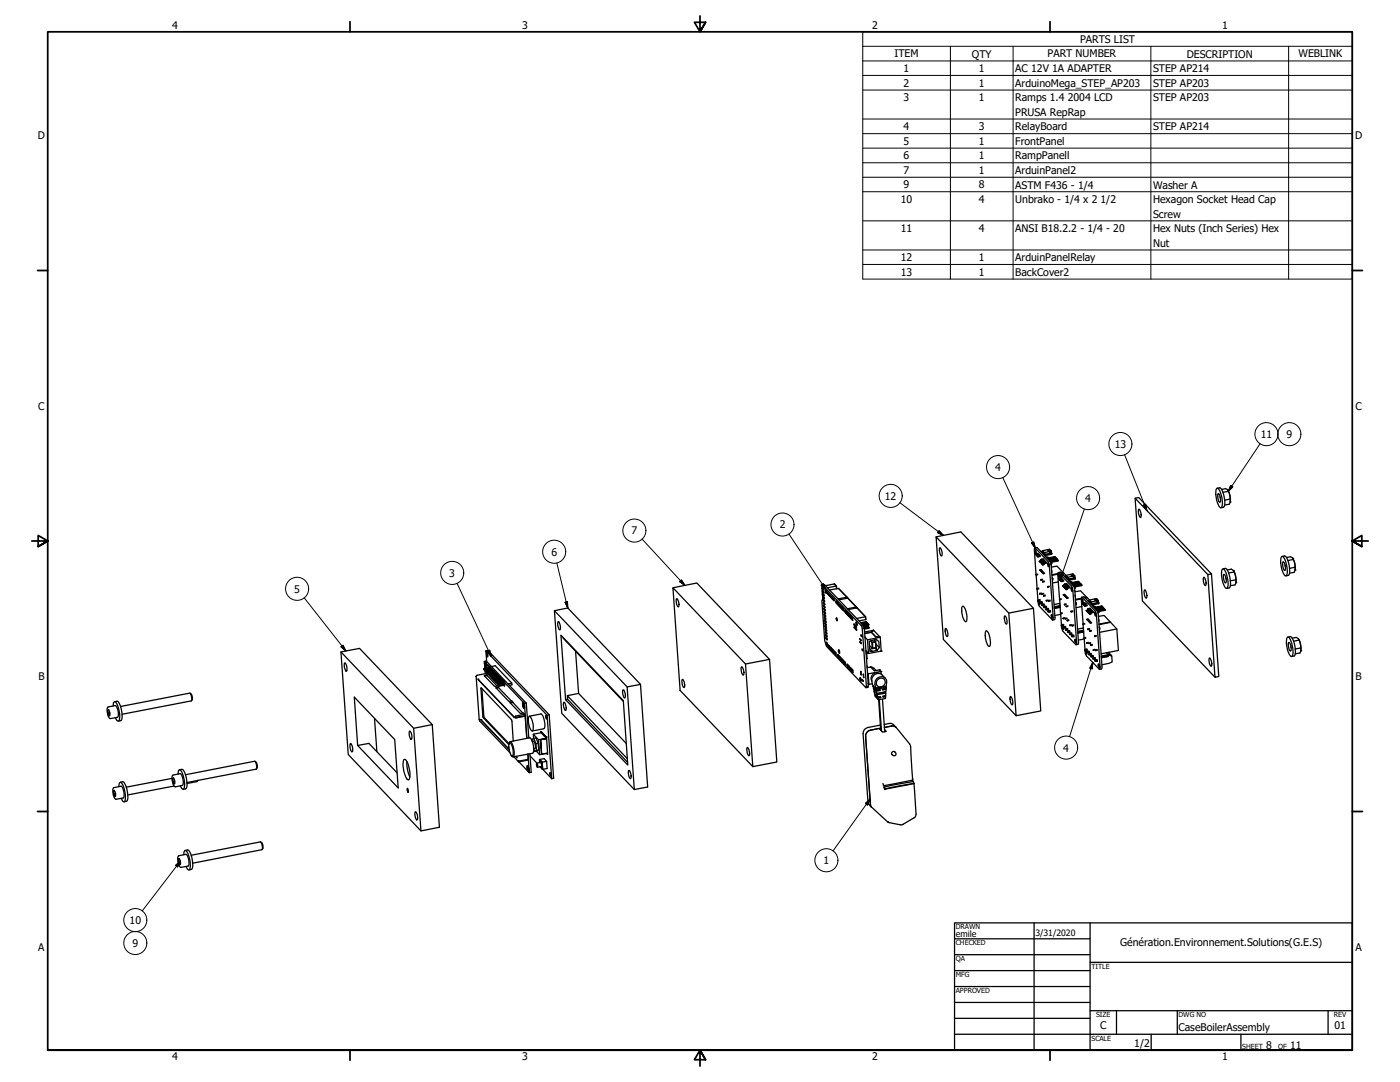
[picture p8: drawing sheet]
<svg xmlns="http://www.w3.org/2000/svg" width="559mm" height="432mm" viewBox="0 0 559 432" stroke-linecap="round" stroke-linejoin="round" font-family="sans-serif">
<!-- layer: Visible (ANSI) -->
<g fill="none" stroke="#000" stroke-width=".51">
<path d="M453.1 198.8l29 30.5M485.6 195l.4-.1a8 8 0 0 1 1.4 7.7 7.3 7.3 0 0 1-2.1-6.6zM485.8 194.8l1-.1a5.3 5.3 0 0 1 2 4.5l-.1 2.8-.4 .4-.9 .2M486.2 197a3.1 3.1 0 0 1 .7 3.5 3.7 3.7 0 0 1-.7-3.5zM487 198.3l.1 .7M487.6 195.3l1.6-.3a5.5 5.5 0 0 1 1.5 6.2l-1.9 .3M490.1 195.6a7.9 7.9 0 0 1 .9 4.7M490.3 196.1l-2.2 .4M491 199.2l-2.2 .4M373.6 214.2l9.9-1.9 29 30.5 2.9 40.9-9.8 1.9M373.6 214.2l29.1 30.5 2.9 40.9-29-30.4zM375.1 218.6a2.92 2.92 0 0 1 .7 3.3 3.6 3.6 0 0 1-.7-3.3z"/>
<path d="M413.1 218.6h.9l5 5.3 .6 1.4 1.5 21.4-.1 .5-.9 .3M413.1 219.3l.4 .5-.1 1.1zM416.1 219.8l.7 .7M418.5 219.6l-.3 .2 .8 .3v.8M418.5 219.6l-.2-.3-2.2 .5v.2M418.5 219.6h.3M418.6 219.3l.6 .2-.3-.3-.2 .3M418.6 219.8v.1M418.7 219.5h.1M418.7 219.5h-.3M418.7 219.8v.1M419.1 219.8l.3 1.1v-.9"/>
<path d="M419.2 219.7l-.8 .2M419.2 219.9l-.3 .1M419.2 219.5v.2M419.2 219.7v.1M419.7 220l-.6-.2 .6 .2v.9M454.5 203.3l.1-.1a2.94 2.94 0 0 1 .6 3.3 3.6 3.6 0 0 1-.7-3.2zM268.6 234.6l9.5-1.9 29 30.4 3 41-9.6 1.8M268.6 234.6l29 30.4 2.9 40.9-29-30.4zM270.1 238.9a2.94 2.94 0 0 1 .6 3.3 3.3 3.3 0 0 1-.6-3.3zM328 234.8h.1M328.2 234.5l.2 .5-.3-.2zM328.2 237.1v-3.7l15.7 16.5 1.9 24.1-.2 .4-15.7-16.5-.7-2.2-1.2-16 .4-.7-.2-1.8"/>
<path d="M328.2 233.4l.9-.1 15.6 16.4 .5 4.6M328.3 235.6l.1 .6zM328.4 236.9l.1 .5-.3-.2zM328.4 239.5h.1M328.5 238l.1 .6-.3-.3zM328.5 239.2l.2 .5-.3-.2zM328.7 234.9l.1 .6-.3-.2zM328.7 237.6h.1M328.7 236.1l.2 .6-.4-.3zM328.8 237.3l.2 .5-.3-.2zM328.9 238.4l.2 .6-.4-.2zM329 239.6l.1 .6-.3-.3z"/>
<path d="M329.9 236l-.3-.8v1.3l.3 .1M330 236l.1 .7-.2-.8v.2M330.4 236.5l.1 .7-.2-.9v.2M330.8 236.9l.1 .7-.1-.8-.1 .2M331.1 235.5l3.5-.7 3.5 3.6M331.2 237.3l.1 .8-.1-.9-.1 .2M331.7 237.7v.8l-.1-.8-.1 .2M332.1 238.2v.8v-.8l-.2 .1M332.5 238.6v.8l-.1-.7M332.9 239.1v.7v-.7h-.2M333 233l.8 .9-3.5 .7M333 233l.9 .9v1"/>
<path d="M333 233l-3.6 .7M333.8 240l-.2 .5 .3 .3-.2-1-.1 .3M333.9 233.9v1M334.6 234.8l3.5 3.6v.4M338.1 238.8v-.5l-3.6 .7M338.4 238.7l3.4 3.6-3.6 .7M338.4 238.7l3.4 3.6v.3M338.4 238.7l-3.6 .7M413.3 221.1v.2zM413.3 221.2l.3-.2v.4l-.3-.1M413.4 221l-.1 .1M413.5 229.2l.1 .3z"/>
<path d="M413.7 221.6h.1M413.7 221.6l.3-.1v.3l-.3-.1M413.9 234.8l.1 .3zM413.9 221.4l-.2 .2M414.1 222v.2zM414.1 222.1l.3-.2v.3h-.3M414.2 229.1l-.7 .1-.6-9.6 .2-1 5.2 5.4 .5 1.5 1.4 21.9-5.5-5.6-.4-1.9M414.2 229.4l-.6 .1 .4 5.3 .6-.1M414.3 221.8h.9M414.3 220.8l-.9 .2M414.3 221.8l-.2 .2M414.3 240l.6 .3 .1 1.1-.5-.9 .1-.5"/>
<path d="M414.4 220.9l-1 .1M414.4 221.2l-.8 .2M414.7 239.4l-.5 .2 .1 .4-.1-.4M414.7 221.2l-.8 .2h.9M414.7 235l-.7 .1 .3 4.5M414.8 221.6l-.8 .2M414.8 223.9l.1 .3M415 236.8v.2zM415.1 239.3l-.8 .4M415.1 221.7l-.8 .1M415.2 239.5l-.4 .1v.4h.5M415.2 224.3l.7 .2"/>
<path d="M415.2 222.1l-.8 .1M415.4 223.8l-.6 .2h.6M415.4 223.5h.1M415.4 223.4l.3 .2-.3-.1M415.4 223.9l-.5 .1M415.5 227.9l.6 .1M415.5 231.3v.3zM415.5 220.1l.6-.1 .3 .5M415.5 228l.5-.2-.5 .3M415.6 227.3l-.4 .2M415.6 236.7l-.6 .1M415.7 227.4l-.7 .1"/>
<path d="M415.7 224.9v.1M415.7 227.5l-.5 .1M415.7 237l-.7 .1M415.7 224.3h-.5h.6M415.8 220.5h.6M415.8 223.8l.1 .2zM415.9 236.9v.3zM415.9 223.8l.2-.1v.3h-.2M415.9 228.3h.6M416.1 225.2l.1 .2M416.1 231.1l-.6 .2M416.2 220.9h.6"/>
<path d="M416.2 232v.3zM416.2 224.7l-.5 .3M416.2 231.5l-.7 .1M416.2 224.3h.1M416.2 224.3l.4-.1v.3l-.4-.1M416.3 221l.6-.1 .4 1.2M416.3 224.9l-.6 .1M416.3 224.8l-.6 .1M416.4 223l-1 .3M416.4 228.8l.5 .1zM416.4 228.2l-.4 .2M416.4 220.4h.1"/>
<path d="M416.5 223.1l-.9 .1M416.5 223.5l-.8 .1M416.6 237.6v.3zM416.6 236.8l-.7 .1M416.6 228.5h-.6M416.6 224.7l.1 .2zM416.6 225.2h-.5h.6M416.6 237l-.7 .2M416.7 224.7l.2-.1v.3h-.2M416.7 225.4l-.5 .1M416.8 223.5l-1 .3M416.8 224.5h1"/>
<path d="M416.8 231.8l-.6 .2M416.9 228.7l-.5 .3M416.9 232.2l-.7 .1M416.9 223.6h-.9M416.9 223.9l-.8 .1M417.2 221.4v.6M417.3 221.2l-.5 .3M417.3 223.9l-1.1 .3M417.3 221.2l-.7 .2M417.3 237.5l-.7 .1M417.3 237.8l-.7 .1M417.3 224l-.9 .1"/>
<path d="M417.3 224.3l-.7 .2M417.6 222.4l.6-.2 .3 .4-.6 .1M417.6 224.3l-1 .4M417.6 239.6l.1 .2zM417.8 224.7l-.9 .2M418.1 234.1l.1 .2zM418.2 224.7a.96 .96 0 0 1 .2 1.4zM418.3 239.5l-.7 .1M418.3 223.1h.6M418.3 239.7l-.6 .1M418.5 239.6l.1 .4zM418.7 223.6h.7"/>
<path d="M418.8 233.9l-.7 .2M418.8 223.6l.7-.1 .4 1.3M418.8 234.2l-.6 .2M419.2 224l.6-.1-.6 .3M419.2 239.5l-.7 .1M419.2 239.8l-.6 .2M419.3 220.1l-2.5 .4v.3l-.3-.4-.6 .1M419.5 220.8l-2.2 .6M419.5 220.8l.4 .1-.2 .3M419.5 225.2h.1M419.5 220.8l-2.2 .4M419.6 225.2v.4"/>
<path d="M419.7 226.3l2.2-.4 2.5 2.6M419.7 221.2l-2.4 .5M419.7 224.1v.6l-.2 .1 .2-.1M419.8 227.7v.6M419.9 220.9l-.2 .3M420 230.6l.2 .2-.2 .1M420.2 230.8l.1 .7h-.2M420.9 222.2l-2.2 .5M420.9 222.2l.3 .1-.2 .3-.1-.3h.3M420.9 222.2l-2.4 .4M421 222.6l-2.1 .3M421.3 222.6l-2.3 .5-.3-.4-.7 .1"/>
<path d="M421.3 222.6l-2.2 .5M421.3 222.6l.3 .1M421.4 222.7v.3zM421.4 223l-2 .4M421.7 223l-2.3 .5-.4-.4-.6 .1M421.7 223l-2.2 .6M421.7 223l.3 .1M421.8 223.1v.4zM421.8 223.5l-2.1 .3M422.1 223.5l-2.3 .5M422.1 223.5l-2.3 .4M422.1 223.5l.3 .1"/>
<path d="M422.2 223.6l.3 .1-.3 .2zM422.2 228.9l-2.3 .5M422.2 223.9l-2.4 .4M422.2 229.1l-2.3 .5M422.5 228.5l.8-.2 5.1 5.4 .5 1 1.6 21.5-.1 .8-.9 .3M422.5 232.2l-2.4 .5M422.5 229.2l.5 .8-.2 .7zM422.7 230.9v.2zM422.7 231l.3-.1v.3l-.3-.1M422.8 230.8l-.1 .1M422.9 239.1l.1 .2zM423 239.3l.3 5.4 .7-.2"/>
<path d="M423 231.4l.1 .2zM423.1 231.5l.3-.2v.3h-.3M423.3 231.3l-.3 .1M423.5 231.8v.2zM423.5 239l-.6 .1-.7-9.7 .3-.9 5.2 5.4 .4 1 1.5 22.3-5.4-5.3-.5-2.2 .5 .2M423.5 231.9l.3-.1v.3l-.3-.1M423.6 228.7h.8M423.6 239.2l-.6 .1M423.7 231.6h.9M423.7 230.6l-.9 .2M423.7 231.6l-.2 .2M423.7 230.8h-.9"/>
<path d="M423.7 228.9l.9-.2 1.6 1.7M423.8 231.1l-.8 .1M424.1 231.1l-.8 .2 .9-.1M424.2 233.7l.1 .3M424.2 231.5l-.8 .1M424.4 237.3h.7M424.5 231.5l-.8 .1M424.6 234.2l.1 .1M424.6 231.9l-.8 .2M424.7 233.7l-.5 .2h.6M424.8 233.3h.1M424.8 229.9h.6l.4 .4h-.7"/>
<path d="M424.8 233.7l-.5 .2M424.9 237.7l.5 .1M424.9 237.2l-.4 .2M425.1 234.7v.2M425.1 237.4l-.5 .1M425.1 234.1l-.5 .1h.6M425.2 233.6l.1 .2zM425.2 234.3l-.5 .1M425.3 230.4l.6-.1 .3 .4M425.3 233.7l.2-.1v.3l-.2-.1M425.3 238.2h.6M425.4 237.6l-.5 .3"/>
<path d="M425.4 235.1l.2 .1M425.4 237.7l-.5 .1M425.6 230.8h.5M425.6 234.1v.2zM425.6 234.6l-.5 .2M425.6 230.8l.7-.1 .4 1.2M425.6 234.1l.3-.1 .1 .3h-.4M425.6 234.8h-.5M425.7 238.6l.6 .1M425.8 232.9l-1 .3 .3 .2h-.3M425.8 230.3h.1M425.8 238.1l-.4 .2"/>
<path d="M425.9 233h-.9M425.9 233.3l-.8 .1M425.9 238.3l-.5 .1M426 231.2l.6-.1-.5 .2M426 235l-.6 .1h.7M426 234.5l.1 .2zM426.1 234.6l.2-.2v.4l-.2-.1M426.1 235.2l-.5 .1M426.2 233.3l-1 .3M426.2 234.3h.9M426.2 238.5l-.5 .1 .1 .2M426.3 233.4l-.9 .1"/>
<path d="M426.3 233.7l-.8 .2M426.3 238.6l-.5 .1M426.5 231.3l.1 .5M426.6 233.7l-1 .4M426.7 233.9h-.9M426.7 234.2l-.7 .1M427 232.2l.6-.1 .3 .4M427 234.2l-1 .3M427 231.5l.1 .7M427.2 234.6l-.9 .2M427.3 232.5h.6M427.4 232.7l.6-.2 .4 .5"/>
<path d="M427.6 234.5l.3 .4v1.1l-.4-.7zM427.7 233h.6M427.8 229.4h.4M427.9 229.4l-.4 .2 .9 .3v.9M427.9 229.4l-.2-.2-2.3 .4v.3M427.9 229.4l.3 .1M428 229.1l.5 .2-.2-.3-.3 .3M428 229.7h.1M428.1 229.7h.1M428.1 233.4h.6M428.2 233.5l.6-.1 .4 .3 .1 .9M428.2 229.8h.3"/>
<path d="M428.4 229.9l-2.2 .5v.2M428.5 229.6l.3 1.1v-.8M428.5 233.9l.7-.2-.6 .3M428.5 229.3l.1 .3M428.6 229.6l-.8 .1M428.6 229.6h.1M428.7 229.9l-.3 .1M428.9 230.6l-2.2 .6M428.9 230.6l.4 .2-.2 .3M428.9 230.6l-2.2 .5M429 229.8l-.5-.2 .5 .2 .1 .9M429.1 236.2l2.2-.4 2.5 2.6"/>
<path d="M429.1 233.9v.7h-.2M429.1 231.1l-2.4 .4M429.1 234.6l-.2 .1M429.1 237.6l.1 .5M429.1 237.6h.1M429.3 230.8l-.2 .3M430.3 232l-2.2 .6M430.3 232l.3 .2-.2 .2-.1-.2h.3M430.3 232l-2.4 .5M430.4 232.4l-2.1 .4M430.7 232.5l-2.2 .5M430.7 232.5l.3 .1-.2 .3 .2-.3"/>
<path d="M430.7 232.5l-2.3 .4M430.8 232.9l-2 .3M431.1 232.9l-2.3 .5-.4-.5-.6 .1M431.1 232.9l-2.2 .5M431.1 232.9l.3 .1M431.2 233h.2l-.2 .3zM431.2 233.3l-2.1 .4 2.4-.4M431.5 233.3l-2.3 .6M431.5 233.3l.2 .1M431.6 233.4v.3zM431.6 238.8l-2.3 .4M431.6 233.7l-2.4 .5"/>
<path d="M431.6 239l-2.3 .5M431.8 238.3l.9-.1 5.4 6 1.8 21.9-.2 .8-.8 .2M431.9 239l.3 .5v1l-.3-.6zM433 238.5l.8 .1M433.1 238.7l.9-.2 1.5 1.7M434.2 239.8l.6-.1 .4 .5M437.2 239.2h.4M437.3 239.3l-.3-.3-2.2 .5v.2M437.3 239.3l-.4 .2 .6 .1M437.3 239.3h.3M437.3 239.5v.1M437.4 239l.5 .1-.2-.2-.3 .2"/>
<path d="M437.5 239.5v.1M437.5 239.6l.3 1M437.6 239.6h.3M437.8 239.8l-2.3 .4 .1 .3M437.9 239.5l.2 1v-.8M437.9 239.4l-.7 .2M437.9 239.1v.3M437.9 239.4l.1 .1M438.1 239.8h-.3M438.4 239.6l-.5-.1 .5 .1 .1 .9M456.8 235.5l.1-.1a2.94 2.94 0 0 1 .6 3.3 3.6 3.6 0 0 1-.7-3.2zM480.4 230.5l.1-.1a3 3 0 0 1 .6 3.3 3.8 3.8 0 0 1-.7-3.2z"/>
<path d="M482.1 229.3l1.5-.3 2.9 41-1.6 .3zM483.6 229l-29.1-30.4-1.4 .2 2.9 41 28.9 30.5M487.9 227.2l.4-.1a9.3 9.3 0 0 1 1.6 7.5l-.3 .2a7.3 7.3 0 0 1-2-6.7zM488.1 227l1-.2a6.1 6.1 0 0 1 2 5.4l-.1 2-.4 .4-1 .2M488.4 229.2a3.1 3.1 0 0 1 .8 3.5 3.7 3.7 0 0 1-.8-3.5zM489.3 230.5l.1 .6M489.9 227.5l1.6-.4a5.4 5.4 0 0 1 1.7 5.8l-.2 .5-1.9 .3M491.1 231.8h.1M492.4 227.8a7.9 7.9 0 0 1 .9 4.7M492.6 228.3l-2.2 .4M493.3 231.4l-2.2 .4M511.7 222.1h.2a9.3 9.3 0 0 1 1.6 7.5l-.2 .2a5.1 5.1 0 0 1-2-4.4v-2.8z"/>
<path d="M511.7 222.1l1-.2a5.3 5.3 0 0 1 2 4.5l-.1 2.8-.4 .4-.9 .2M512.1 224.2a3.1 3.1 0 0 1 .7 3.5 3.9 3.9 0 0 1-.7-3.5zM512.9 225.5l.1 .7M513.5 222.5l1.6-.3a5.5 5.5 0 0 1 1.5 6.2l-1.9 .3M516 222.8a7.5 7.5 0 0 1 .9 4.7M516.2 223.3l-2.2 .4M516.9 226.4l-2.2 .4M193.9 259.7l.9-.1 24.4 25.6 1.8 25.4-.8 .2M221.3 243.7l2.9 41 29 30.4M222.8 248a3 3 0 0 1 .6 3.4 3.5 3.5 0 0 1-.6-3.4zM224.8 254.4l24 25.5M229.7 260l1.2 16.7"/>
<path d="M328.7 240.3l.1 .6-.3-.2zM328.7 241.5l.2 .6-.4-.3zM328.8 242.7l.2 .5-.3-.2zM328.9 243.8l.1 .6-.3-.2zM329 245l.1 .6-.3-.2zM329 247.6h.1M329.1 240.8l.1 .5-.3-.2zM329.1 246.2l.1 .6zM329.1 241.9l.1 .6zM329.1 244.6h.1M329.1 244.6l.3-.3 .1 .5-.3-.2M329.1 247.4l.2 .5-.3-.2z"/>
<path d="M329.1 250h.1M329.2 243.1l.2 .5-.3-.1zM329.2 245.7h.1M329.2 248.5l.2 .5-.3-.1zM329.3 249.7l.2 .6-.3-.3zM329.4 245.5l.2 .5-.4-.2zM329.4 250.9l.2 .5-.4-.2zM329.5 246.6l.1 .5-.3-.1zM329.5 252l.1 .6-.3-.3zM329.6 247.8l.2 .5-.4-.2zM329.6 253.2l.2 .5-.4-.1zM329.6 249l.2 .5-.3-.2z"/>
<path d="M329.6 254.4l.2 .6zM329.8 250.1v.6l-.2-.3zM329.8 251.3l.1 .5-.3-.1zM329.8 253.9h.1M329.8 256.2l.4 .5-.1 1zM329.9 252.5l.1 .5zM330 253.7l.1 .5-.3-.2zM330.1 254.8l.1 .5-.3-.2zM330.8 257.6l-.3 .6 .4 .2-.3-1-.1 .3M331.2 258l-.3 .2 .4 .7-.3-1.1-.1 .4M331.7 258.4l-.4 .6 .4 .3v-.9l-.2-.1-.2 .3M332 258.8l-.3 .2 .4 .8-.2-1.2-.2 .4"/>
<path d="M332.5 259.3l-.3 .6 .3 .3-.2-1.1-.1 .4M332.9 259.7l-.4 .2 .4 .8-.2-1.2-.2 .4M333.9 246.5l.2 1.3-.3-.5zM334.3 240.3l-.3 .2 .3 .7-.2-1-.1 .3M334.6 240.8l-.1 .6 .2 .3-.2-1v.3M334.7 259.3l.4 .5-.1 1zM335.1 241.2l-.3 .2 .4 .7-.2-1-.2 .3M335.5 241.7l-.2 .6 .2 .2-.2-.9v.2M335.9 242.1l-.2 .2 .3 .7-.2-1-.1 .3M336.3 242.6l-.2 .5 .3 .3-.2-1-.1 .3M336.7 243l-.2 .1 .3 .7-.2-1-.1 .3M337.4 243.7l-.3 .2 .4 .6-.3-1-.1 .4"/>
<path d="M337.8 244.2l-.2 .5 .3 .3-.2-1-.1 .3M338.3 244.5l-.4 .2 .4 .7v-.9l-.2-.1-.2 .3M338.6 245l-.2 .6 .3 .3-.2-1-.1 .3M339.1 245.4l-.3 .2 .4 .7-.3-1.1-.1 .4M339.5 245.9l-.3 .5 .3 .3-.2-1-.1 .4M339.9 246.3l-.2 .6 .3 .2-.3-1v.4M340.3 246.8l-.3 .2 .4 .6-.2-1-.2 .4M340.9 249l.2 .5-.4-.2zM341 250.1l.1 .5-.3-.2zM341.3 249.4l.1 .5-.3-.2zM341.4 250.6l.2 .5-.4-.2zM341.7 249.9l.1 .5z"/>
<path d="M341.8 248.1l.3 .5v1l-.4-.6zM341.8 251l.1 .5-.3-.2zM341.8 242.3v.3M342.1 242.6l3.3 3.5-3.5 .7M342.1 242.6l3.4 3.6 .1 1.1M342.1 242.6l-3.6 .7M343.2 254.9l.1 .4zM343.3 256l.1 .4-.2-.1zM343.6 255.3l.1 .4zM343.7 256.5l.1 .4-.3-.2zM344 253.7l-.2 .2 .3 .2-.4-.7 .1 .5M344.4 259.3l-.2 .2 .2 .2-.3-.7 .1 .5"/>
<path d="M344.7 249.7l-.8 .2M344.8 250.2l1.5-.3zM345.2 254.3l1.1 14.3M345.4 246.1l.2 1.2M345.4 246.1l.1 .1M345.6 247.3l-2.8 .5M345.7 248.1l.1 .4M345.8 248.2v.3l-1.9 .4M345.8 248.2l-2.3 .3M345.8 248.2l-2.1 .5M345.8 248.2h.1M345.9 249.7l-1.2 .2"/>
<path d="M346.1 248.6l.2 .3M346.2 249.8l.1 .5M346.2 248.7l.1 .3-1.9 .4M346.2 248.7l-2.2 .3M346.2 248.7l-2.1 .4M346.2 248.7h.1M346.3 255.3l.3 5.5-1-1.1M346.3 248.9v.1M346.3 250.3l-1.4 .2M346.3 249.9v.4M346.6 249l.1 .5M346.6 250.3l-1.6 .5"/>
<path d="M346.6 250.3l.2 .1M346.6 250.3l-2.4 .5M346.7 249.2v.3l-2 .4M346.7 249.2l-2.2 .3M346.7 249.2l-2.1 .4M346.7 249.2h.1M346.8 250.7v-.3v.3l-1.8 .4M347 255.9l2.9-.7 .9 .8 .2 2.4-.9 1.1-2.9 .5zM347.2 258.8l.9 1M347.5 255.8l.5 .5 .2 2.5-1.1-1.1M347.7 252.3l-2.6 .5M347.8 252.3l1.7 1.8 1.8 .2-5 1-1.1-1"/>
<path d="M348.2 256.5l1.2-.3 .2 2.3-1.2 .3zM348.7 251.5l-1 .8-2.6 .6M348.7 251.5l-3.6 .7M348.7 251.5l2.6 2.8M348.7 251.5l-.9 .8M348.7 251.5l-.9 .8 1.7 1.8M348.9 255.4l.6 .6 .2 2.5M349.2 258.6l.9 .9M349.4 256.2l.1-.2-1.5 .3 .2 .2M349.5 254.1l1.8 .2M349.6 256.9l1.4 1.5M349.6 258.5h.1"/>
<path d="M349.7 258.5l-1.5 .3h.2M349.8 255.2l.1 .1M350.1 259.4l-.7-.8 .8 .8M351.3 254.3l.4 5.5-5.1 1M351.7 259.8h.1M377.4 250.8a2.92 2.92 0 0 1 .7 3.3 3.6 3.6 0 0 1-.7-3.3zM384.1 242l.3-.1a6.9 6.9 0 0 1 1.2 6.1l-.2 .2a7.2 7.2 0 0 1-1.3-6.2zM393.5 251.8l.2-.1a6.7 6.7 0 0 1 1.3 6.2l-.2 .1a6.7 6.7 0 0 1-1.3-6.2zM401 245.8a2.99 2.99 0 0 1 .7 3.3 3.8 3.8 0 0 1-.7-3.3zM412.5 242.8l-9.8 1.9M415.2 240.8l.5 .1M415.5 240.2l-.5 .3 .2 .3-.2-.3"/>
<path d="M415.9 240.2l-.8 .4M416 241.7h.5M416.1 240.3l-.5 .1 .1 .5 .4-.1M416.7 241l-.8 .4 .1 .3-.1-.3 .4-.3M416.8 242.5l.5 .1M416.9 241.2l-.5 .1 .1 .4h.4M417.1 241.9l-.4 .3 .1 .3-.1-.3M417.5 241.9l-.7 .4M417.6 243.4l.5 .1M417.7 242.1h-.4v.5l.4-.1M417.9 242.8l-.4 .3 .1 .3-.1-.3M418.3 242.8l-.7 .3"/>
<path d="M418.4 244.2l.5 .1M418.5 242.9l-.4 .1v.5l.4-.2M418.7 243.6l-.4 .3 .1 .3-.1-.3M419.2 243.6l-.8 .4M419.4 243.8h-.5v.5l.5-.1M419.7 245.2l.4 .5-.1 1.1zM422.8 240.9l.2 .1M423 240.8l-2.2 .4M423.1 241.7l-2.3 .4M423.1 241.9l-2.3 .5M423.2 242.4l-2.4 .4M423.2 242.3l-2.4 .4"/>
<path d="M423.3 244.7l.1 .3zM423.4 245.2l-2.3 .4M423.9 249.8l.1 1 .4 .5-.2-1.4M424 244.9l-.6 .1 .3 4.4M424.1 249.2l-.5 .3 .1 .3-.1-.3M424.4 246.6v.4zM424.4 249.2l-.7 .4M424.5 250.6l.6 .1M424.6 249.3l-.4 .1v.5l.4-.1M424.9 250.1l-.5 .2 .1 .3-.1-.3M424.9 241.1v.3zM425 246.5l-.6 .1"/>
<path d="M425.1 246.8l-.7 .2M425.3 250l-.8 .4M425.3 246.8v.2zM425.3 251.5l.6 .1M425.4 250.2l-.4 .1 .1 .4 .3-.1M425.5 241l-.6 .1M425.6 241.9v.2zM425.6 241.3l-.7 .1M425.6 251l-.3 .2v.3v-.3M425.9 246.6l-.6 .2M426 247.5v.3zM426 246.9l-.7 .1"/>
<path d="M426.1 250.9l-.8 .4M426.1 252.3l.6 .1M426.2 241.7l-.6 .2M426.3 251l-.5 .1 .1 .5 .4-.1M426.3 242l-.7 .1M426.5 251.8l-.4 .2v.3v-.3M426.6 247.3l-.6 .2M426.7 247.6l-.7 .2M426.9 251.7l-.8 .5M427 249.4v.3zM427 253.2l.5 .1M427.1 251.9l-.4 .1v.4l.4-.1"/>
<path d="M427.3 252.7l-.5 .2 .2 .3-.2-.3M427.5 243.9v.3zM427.7 249.3l-.7 .1M427.7 252.6l-.7 .4M427.7 249.6l-.7 .1M427.8 254.1h.5M427.9 252.7l-.4 .2v.4l.4-.1M427.9 249.5l.1 .3zM428.1 253.5l-.4 .2 .1 .4-.1-.4M428.2 243.8l-.7 .1M428.2 244.1l-.7 .1M428.6 253.4l-.8 .5"/>
<path d="M428.6 249.4l-.7 .1M428.6 249.7l-.6 .1M428.7 253.6l-.4 .1v.4h.5M429.1 255.1l.3 .5v1l-.4-.6zM429.3 240.4l.3 .3h-.2M429.6 240.7l-.1 .7M431.8 242.1l-2.3 .4M432.1 240.9h.1M432.1 240.9l.2-.2 .1 .3h-.3M432.2 250.7l.2 .2M432.2 240.7l-.1 .1M432.3 248.9l.1 .3z"/>
<path d="M432.4 241.2l.1 .2zM432.4 250.6l-2.3 .5M432.5 241.3l.3-.1v.3l-.3-.1M432.5 251.5l-2.4 .5M432.5 251.8l-2.3 .4M432.5 252.1l-2.3 .4M432.6 252.2l-2.4 .5M432.6 241.1l-.2 .1M432.7 254.5l.1 .3zM432.8 255l-2.4 .5M432.9 241.7h.1M432.9 241.7l.2-.1 .1 .3h-.3"/>
<path d="M432.9 248.8l-.6 .1-.7-9.6 .3-1 5.2 5.4 .4 1 1.5 22.4-5.4-5.4-.5-2.1M433 249l-.7 .2 .4 5.3 .6-.1M433 240.5l-.8 .2M433.1 241.5h.9M433.1 259.7h.5M433.1 241.5l-.2 .2M433.1 240.6l-.9 .1M433.1 240.9l-.7 .1M433.3 259.7l.1 .9 .4 .5-.2-1.4M433.4 259.1l-.4 .2 .1 .4-.1-.4M433.4 254.7l-.6 .1 .3 4.5M433.5 240.9l-.9 .2 1-.1"/>
<path d="M433.6 243.6v.2M433.6 241.4l-.8 .1M433.7 256.5l.1 .3zM433.8 259l-.7 .4M433.8 241.4l-.7 .1M434 244l.1 .2M434 241.7l-.8 .2M434 259.1l-.4 .2v.4h.4M434.1 243.5l-.5 .1v.2l.6-.1M434.1 243.1h.1M434.1 243.6l-.5 .1M434.2 259.9l-.4 .3 .1 .3-.1-.3"/>
<path d="M434.2 247.6h.6M434.2 251l.1 .3zM434.3 247l-.4 .3M434.4 244.5l.1 .2M434.4 256.3l-.7 .2M434.5 256.7l-.7 .1M434.5 244h-.5h.6M434.6 243.6h.1M434.6 244.2l-.5 .1M434.7 259.8l-.8 .5M434.7 256.6v.3zM434.7 248h.6"/>
<path d="M434.8 247.5l-.6 .1 .1 .2M434.8 245h.1M434.8 247.5l-.5 .1M434.9 251.7l.1 .3zM434.9 250.8l-.7 .2M435 243.9v.2zM435 244.4l-.6 .1 .6 .1M435 251.1l-.7 .2M435 240.7l.7-.2 .4 1.2M435 244l.3-.2v.4l-.3-.1M435 244.5l-.5 .1M435.1 240.2h-.5l.7-.1 .3 .5h-.6"/>
<path d="M435.1 248.5l.6 .1M435.2 242.7l-.9 .2 .2 .4-.3-.1M435.2 240.1v.1M435.2 247.9l-.4 .2M435.3 242.8l-1 .1M435.3 256.5l-.6 .1M435.3 243.1l-.8 .2M435.3 248.2h-.5M435.4 257.3v.3zM435.4 244.9l-.6 .1 .6-.1M435.4 256.7l-.7 .2M435.4 244.5h.1"/>
<path d="M435.5 245l-.6 .2M435.5 243.1l-.9 .4 .2-.1 .1 .3-.3-.1M435.6 244.2h.9M435.6 248.3l-.4 .4M435.6 251.6l-.7 .1M435.7 243.3h-.9M435.7 243.6l-.8 .1M435.7 251.8l-.7 .2M435.7 248.5h-.5M436 240.9l-.5 .3M436 243.6l-1 .3M436 240.9l-.6 .1"/>
<path d="M436 257.2l-.6 .1M436.1 257.5l-.7 .1M436.1 243.7l-.9 .1M436.1 244l-.8 .2M436.3 242.1l.7-.2 .3 .5M436.4 244l-.8 .2-.2 .2 .3-.1v.3l-.3-.1M436.4 259.3v.2zM436.4 241.3l.1 .7M436.5 244.4l-.8 .2M436.7 242.4h.6M436.8 242.5l.6-.1 .3 .4M436.9 253.7v.4z"/>
<path d="M436.9 244.3a1.05 1.05 0 0 1 .3 1.5zM437 259.1l-.6 .2M437.1 242.8h.6M437.1 259.4l-.7 .1M437.2 242.9l.6-.1 .3 .5M437.3 259.4v.3zM437.5 243.3h.6M437.6 243.3l.6-.1 .4 1.3M437.6 253.6l-.7 .1M437.6 253.9l-.7 .2M437.9 243.7l.6-.1-.5 .2M438 259.2l-.7 .1"/>
<path d="M438 259.5l-.7 .2M438.3 240.5l-2.3 .5v.7M438.3 240.5l.4 .1-.2 .3M438.3 240.5l-2.3 .4M438.4 246l2.3-.4 2.5 2.6M438.5 243.8v.6l-.3 .1M438.5 240.9l-2.4 .5M438.5 244.4l-.2 .1M438.5 247.4l.1 .6M438.7 240.6h-.3l.1 .3M438.7 249.3l4.6-1 2.5 2.7M438.7 250.3l.1 .3"/>
<path d="M438.9 252.3l6.9-1.3 .6 8.6-6.9 1.3M439 250.6v.5l-.2 .1M439.6 241.9l-2.1 .5M439.6 241.9l-2.3 .4M439.6 241.9h.3M439.7 242v.3zM439.7 242.3l-2 .4M440.1 242.3l-2.3 .5M440.1 242.3l.3 .2M440.1 242.3l-2.4 .5M440.1 242.4l.3 .1-.2 .2zM440.2 242.7l-2.1 .4"/>
<path d="M440.4 242.8l-2.1 .5M440.4 242.8l-2.3 .4M440.4 242.8h.4M440.6 242.8v.3zM440.9 243.1l-2.4 .7M440.9 243.1l-2.4 .5M440.9 243.1l.2 .2M440.9 243.3h.3l-.2 .3zM441 243.6l-2.4 .4M443.2 248.4l-4.5 .6M513.8 254.4l.4-.1a9.3 9.3 0 0 1 1.6 7.5l-.2 .2a7 7 0 0 1-2.1-6.7zM514 254.3l1-.2a5.3 5.3 0 0 1 2 4.5l-.1 2.8-.4 .4-.9 .2"/>
<path d="M514.3 256.4a3.1 3.1 0 0 1 .8 3.4 3.7 3.7 0 0 1-.8-3.4zM515.2 257.7l.1 .7M515.8 254.7l1.6-.3a5.5 5.5 0 0 1 1.5 6.2l-1.9 .3M518.3 255a7.9 7.9 0 0 1 .9 4.7M518.5 255.5l-2.2 .4M519.2 258.6l-2.2 .4M75.9 276.7a2.2 2.2 0 0 1 .6 3M136.1 260.2l7.4-1.4 29 30.4 2.9 40.9-7.4 1.5-29-30.5zM136.1 260.2l29 30.4 7.4-1.4M137.6 264.5a3 3 0 0 1 .6 3.3 3.3 3.3 0 0 1-.6-3.3zM190.1 269.9l1.3 17.7 12.2 12.8M190.2 269.9v.2l.2-.6 3.5-.7 4.5 4.9"/>
<path d="M190.8 271l14.4 15.2M191 271.3v.1M192.3 274.8l.8 11.2 10.1 10.8M193 266.9l.2 .4zM193.3 264l.8-.2 16 16.8M193.4 264.8v.6M193.4 265.4l.5 1.3zM193.4 265.4l.1 1.4M193.5 267.3v.4zM193.5 264.2l-.1 .5M193.5 267.2v.1M193.6 264.2l-.2 .6"/>
<path d="M193.6 264.2l-.3-.2 .1 .8M193.6 264.2l.3 .3M193.7 264.8l.3 .4v1.1l-.4-.7zM193.9 264.5l.3 2.2M193.9 267.8l.1 .4zM193.9 264.5l.9 1M194.2 264l-.3-4.3 24.5 25.7 1.8 25.4M194.3 268.2l.1 .4zM194.3 260.7l.3 1.5-.3-.5zM194.4 269.4l-1.2 .2 4.2 4.3 1.2-.2 5.5 6M194.4 269.6l-1 .2M194.7 268.7l.1 .3z"/>
<path d="M194.8 265.5l.3 .3v1.1M194.8 265.5v1M194.8 266.6l-1.7 .3M194.9 266.4l-.1 .2M194.9 267l-1.7 .3M195.1 265.8h.1M195.1 269l.2 .4zM195.1 266.9v.1M195.1 267l-1.6 .3M195.2 265.9v1M195.2 265.9l.3 .4 .1 1M195.2 265.9l-.1 1.1"/>
<path d="M195.3 267.4l-1.8 .3 .2 1.2M195.6 269.5v.4zM195.6 266.4v.9M195.6 266.4l.3 .3 .1 1.1M195.6 267.3v.2M195.6 266.4v1M195.6 267.5l-1.7 .3M195.7 267.3l-.1 .2M195.8 267.8v.1M195.8 267.9l-1.8 .3M195.9 266.7h.1M196 269.9v.4z"/>
<path d="M196 267.8l-1.7 .4M196 266.8v1M196 266.8l.3 .3 .1 1.1M196 268.3h.2M196 267.8h.1M196.2 266l1.5-.3 6.6 6.9v.7l-1 .2M196.2 268.3v.1M196.4 270.4l.1 .4zM196.4 267.2v1.1M196.4 267.2l.4 1.4M196.4 267.2l.1 1M196.4 268.3l-2 .3"/>
<path d="M196.5 268.7h.2M196.5 268.2l-.1 .1M196.6 268.7v.1M196.7 267.6h.1M196.8 270.8v.4zM196.8 267.7v.9M196.8 267.7l.4 .3v1M196.8 268.6v.1M196.8 267.7l.1 1M196.9 268.6l-2.1 .4M197 269.2l-1.8 .2M197.2 271.3l.1 .4z"/>
<path d="M197.2 268.1l.3 .3 .2 1.1M197.2 269l.1 .2M197.2 268.1l.1 1M197.2 268.1h.1M197.2 269.2l-1.6 .3M197.3 268.1l-.1 .9M197.4 269l-.2 .2M197.4 269.6h.1M197.5 269.6l-1.9 .3M197.5 268.4h.1M197.6 271.7l.1 .3zM197.7 268.5v1"/>
<path d="M197.7 268.5l.3 .4 .1 1M197.7 268.5v1.1l-1.7 .3M197.7 269.5v.1M197.8 270l-1.8 .3M198.1 272.1l.1 .4zM198.1 269l.3 .3 .1 1.1M198.1 269.9v.2M198.1 269v1M198.1 269h.1M198.1 270.1l-1.7 .3M198.1 269v.9M198.2 269.9l-.1 .2"/>
<path d="M198.2 270.4l-1.7 .4M198.4 269.3h.1M198.4 272.5l.1 .4zM198.4 270.5l-1.6 .3M198.5 269.4v1M198.5 269.4l.3 .3 .1 1.2M198.5 270.4v.1M198.5 269.4l.1 1M198.6 270.4l-.2 .1M198.6 270.9l.1 .1M198.7 271l-1.8 .2M198.9 273v.4z"/>
<path d="M198.9 269.8v1M198.9 269.8l.4 .4v1.1M198.9 270.9l-1.7 .3M199 274.2l-1.1 .2 5.2 5.5 1.2-.2 4.4 4.8M199 270.8l-.1 .1M199 274.4l-1 .2M199.1 271.3v.1M199.1 271.3l-1.8 .4M199.3 273.4l.1 .4zM199.3 270.3v1M199.3 270.3l.3 .3 .1 1.2M199.3 270.3l.1 1"/>
<path d="M199.5 271.3l-1.9 .4M199.5 271.8h.1M199.5 271.8l-1.8 .3M199.7 270.7l.1 1.1M199.7 270.7l.4 .4 .1 1M199.7 270.7l.1 1M199.7 271.8l-1.6 .3M199.8 271.7l-.1 .1M199.9 272.2v.1M200 272.2l-1.9 .3M200.1 271v.1M200.2 271.1v1"/>
<path d="M200.2 271.1l.3 .4v1M200.2 272.1v.1M200.2 271.1v1.1M200.3 272.1l-1.9 .4M200.3 272.6l-1.7 .3M200.5 272.5v.2M200.5 272.7l-1.6 .3M200.6 271.6v.9M200.6 271.6l.3 .3 .1 1.1M200.6 271.6l.1 1M200.7 272.5l-.2 .2M200.7 273l-1.8 .4"/>
<path d="M201 272v1M201 272l.3 .4v1.3l-.3-.2-1.6 .3M201 272v1l-1.7 .4M201 273v.1M201.3 273.7l.1-1.3 7.4 7.8M201.3 272.4h.1M204.3 272.6l-1.5 .3M226.4 277.6l4.5-.9 19.1 20M226.6 279.1l-.9 .1-1.8-25.7 24.9 26.1 1.8 25.7-24.9-26.1M248.7 275.3a2.9 2.9 0 0 1 .6 3.3 3.4 3.4 0 0 1-.6-3.3zM255.7 273.1l-5.4 1 2.9 41 5.3-1-2.8-41-29.1-30.5-5.3 1.1 29 30.4M272.3 271.2a2.3 2.3 0 0 1 1 2.6l-.2 .6a2.86 2.86 0 0 1-.8-3.2z"/>
<path d="M295.9 266.2a2.41 2.41 0 0 1 1 3l-.2 .2a2.72 2.72 0 0 1-.8-3.2zM307.1 263.1l-9.5 1.9M333.3 260.2l-.3 .6 .4 .2-.3-1-.1 .3M333.7 260.6l-.3 .6 .4 .3-.3-1.1-.1 .4M334.6 261.4l-.3 .2 .3 .7-.2-1.1-.1 .4M335 261.8l-.3 .7 .3 .3-.2-1.2-.1 .4M335.4 262.3l-.3 .1 .4 .8-.3-1.1-.1 .3M335.8 262.7l-.3 .6 .4 .4-.2-1.2-.2 .4M336.2 263.1l-.3 .2 .4 .8-.3-1.1-.1 .3M336.6 263.5l-.2 .7 .3 .3-.2-1.1-.1 .4M337.1 264l-.4 .2 .4 .7v-.9l-.2-.2-.2 .4M337.4 264.4l-.2 .7 .3 .3-.2-1.2-.1 .4"/>
<path d="M338.3 265.2l-.3 .2 .4 .8-.3-1.2-.1 .4M338.8 265.7l-.3 .6 .3 .3-.2-1.1-.1 .4M339.2 266.1l-.4 .2 .4 .8-.2-1.2-.2 .4M339.6 266.6l-.3 .2 .4 .7-.3-1.1-.1 .4M340 267l-.3 .7 .3 .2-.1-1.1-.2 .4M340.4 267.4l-.3 .2 .4 .8-.3-1.2-.1 .4M343.3 270.4a1.05 1.05 0 0 1 .2 1.4zM343.7 268l-.2 1.2 .3 .2-.2-1.5-.1 .3M344.6 271.6v.3l-.5-.8 .3 .6M344.7 269.1l.1 1.3-.2-1.2M345.7 260.5l.2 .3 .2 2-.3 .1M345.9 260.8l-.2 .1"/>
<path d="M346 265.7l.3 .7M346.1 266.4l1.4-.2 1.5 1.5 2-.4 .6 .7M346.3 268.6l.2 4.2M346.3 268.6l.2 .3M346.5 272.8l-.1 1.5-.8 .1M346.6 273.9l-.8 .1M347.5 266.2l1.1 .3 1.1 1.1M348.2 272.9l-1.4 .2M348.7 273.7l-.3 .1M348.9 274.5l-.3 .1M349.2 275.9l-.3 .1M349.2 277.3l1.3 1.3"/>
<path d="M349.3 274.7l4.1-.8 .4 .4v.3l-1.6 .4v.4l1.5-.3-.1 1-3.6 .7-.2-1M349.5 277.3h-.3l.2 .7 1.2 1.3M349.8 275.4l1.5-.3v.5l-1.5 .2M349.8 275.8l-1.2-1.2 .6 1.3v.5l-.3-.4 .2 .9 1.2 1.3M350 276.8l-.3-.4 .4 .8M350.1 277.2l3.5-.6-.1 1-1.1 .2v.5l1.1-.2-.1 .7-2.8 .5-.1-.7 1-.2v-.4l-1.2 .2zM350.4 271.2a1.74 1.74 0 0 1 2.9 .5 1.74 1.74 0 0 1-1.6 2.4 1.63 1.63 0 0 1-1.8-.9 1.63 1.63 0 0 1 .5-2zM350.7 279.3l.8 12.2M350.9 275.1l.4 .5M351 268.8a2.14 2.14 0 0 0-2.6 .3 2.14 2.14 0 0 0-.4 2.6M351 279.2l.9 12.6M351.2 278.1l.3 .3"/>
<path d="M351.7 269l-.1-1-5.1 .9 .3 4.2-.3-.3M352.2 279l.9 13M353.1 277.7l.4 .4M353.3 274.7l.4 .4M353.4 270.7a3.2 3.2 0 0 0-2.9-2 3 3 0 0 0-1.8 5l.1 .5-.4-.4 .1 .3 1.3 1.3-.6-1.1 .4 .3a2.96 2.96 0 0 1-.1-3.1 2.96 2.96 0 0 1 2.8-1.4 2.06 2.06 0 0 1 1.6 2.2l-.1 1.5-4.2 .8M353.6 276.6l-.4-.4-3.4 .7M353.8 274.3l-4.2 .8M403.3 278a2.99 2.99 0 0 1 .7 3.3 3.4 3.4 0 0 1-.7-3.3zM433.9 260.5h.5M434.7 261.4h.5M434.8 260l-.4 .1v.4h.4M435 260.8l-.4 .2 .1 .4-.1-.4"/>
<path d="M435.5 260.7l-.8 .4M435.5 262.2l.6 .1M435.6 260.9l-.4 .1v.4h.5M435.9 261.6l-.5 .3 .1 .3-.1-.3M436.3 261.6l-.8 .4M436.4 263.1h.5M436.4 261.7l-.3 .1v.5l.4-.1M436.7 262.5l-.5 .3 .2 .3-.2-.3M437.1 262.4l-.8 .4M437.2 263.9l.5 .1M437.3 262.6l-.5 .1 .1 .4h.4M437.5 263.3l-.4 .3 .1 .3-.1-.3"/>
<path d="M437.9 263.3l-.8 .4M438.1 263.5h-.5l.1 .5 .4-.1M438.4 264.9a1.05 1.05 0 0 1 .3 1.5zM439.5 261.8l2.8-.5 1.4 .5 .2 2.4-4.1 1.1M441.6 260.5l.7 .8M442.2 260.4l.4 .1M442.2 261.6v.3M442.3 262v-.4l-2.8 .5M442.3 262l-2.7 .4M442.3 262l-2.7 .5M442.3 260.4l.2 .1M442.4 260.3l1.3 1.5"/>
<path d="M443.2 261.4l-.7-.4 .9 .4M482.8 262.6a2.94 2.94 0 0 1 .6 3.3 3.3 3.3 0 0 1-.6-3.3zM43 282.3l3-.7a4.7 4.7 0 0 1 .9 4.7l-2.8 .5a4.4 4.4 0 0 1-1.1-4.5zM43.4 283.3l-.3 .2M43.8 284.5l-.7 .2 .5 1.1 .3-.3-.1-1.3-.4-1-.3 .3v1.2M45.1 281.7l.2-1.2 .4-.5a4.5 4.5 0 0 1 1.9 4.1l.2 1.7-.4 1.9-.8-.2-.6-1.1M45.7 280l1-.2a5.3 5.3 0 0 1 1.9 4.6v2.7l-.4 .5-1 .2M48.1 281.9l27.7-5.3a3.2 3.2 0 0 1 .5 3.1l-27.6 5.4M139.9 296.7a3 3 0 0 1 .6 3.3 3.3 3.3 0 0 1-.6-3.3zM142.7 297.5l-1.3-19.3 16.1 16.9 1.4 19.4-16.2-17 4.6-.8 11.2 11.7M149.5 286.7l.9 13.3M163.5 291.7a3 3 0 0 1 .6 3.3 3.3 3.3 0 0 1-.6-3.3z"/>
<path d="M165.1 290.6l2.9 41M191.9 287.1l11.3 12-11-11.7M203.1 296.9l.5-.9a5.2 5.2 0 0 1 1.6 4.7l-.2 1.3h-.5l-.5-.6M203.4 296.5a5.1 5.1 0 0 1 1.2 5.2 4.2 4.2 0 0 1-1.5-4.1zM203.6 296l7.8-1.6a6 6 0 0 1 1.2 6.2l-7.8 1.5M204.7 280.2l-1.2 .2 4.2 4.3 1.2-.2 .7 1.3-3.5 .7-.5-.2M204.7 280.4l-1 .1M204.9 295.7l-.7-8.5-12.2-12.7 .7 11.6 10.4 11.1M205.1 286.1l.1 .3M208.7 280.2a2.75 2.75 0 0 0 .5 2.5M208.8 280.2a2.2 2.2 0 0 0 .5 2.5l.1-.5M208.8 280.2l.2 .2"/>
<path d="M208.9 280.7l.3 .5v1l-.4-.6zM209 280.4l.4 1.2M209.4 281.6v.6M209.4 285.1l-3.5 .7-.3 .5 3.8-.7M209.4 282.2l.9 12.4M210.1 280.6l1 13.9M210.1 280.6l-.8 .1M211.2 285.9l.2-.1a6.1 6.1 0 0 1 1.1 5.9 6.1 6.1 0 0 1-1.3-5.8zM211.3 285.8l4.6-.9a6.3 6.3 0 0 1 1.3 5.8l-4.7 1M212.3 295.6v-.5l.7-.5 .9 2.2 .2 2.7-.7 .4-.4-.9M212.5 295.9l.4-.1a2.95 2.95 0 0 1 .6 3h-.5M212.9 293l3.1-.6 2.1 2.2-3.2 .6"/>
<path d="M213 294.6l-.1-1.6 2 2.2 .5 6-1.3-1.4M213 294.6l.9-.2 .9 2.2 .2 2.7-.7 .5-.9 .1M214.8 296.6l-.9 .2M215 299.3l-.9 .2M215.9 291.9h.1M216 291.9l2.1 2.2 .5 7M216 292.4l-.1-.5 2.2 2.2v.5M217.8 285.6a.99 .99 0 0 1 .3 1.4zM218.1 294.7l-2.3 .5 2.4-.4M219.2 285.2l-.8 .2M225.1 280.2a2.94 2.94 0 0 1 .6 3.3 3.3 3.3 0 0 1-.6-3.3zM298.3 298.3a3.4 3.4 0 0 1 .6 3.3 3.5 3.5 0 0 1-.6-3.3z"/>
<path d="M350.9 290.7l1.3 1.5 1.6-.3-.7-.8M351.4 289.4l-4.9 .9a2.41 2.41 0 0 0-2 2.5l2 27.4 1.2 1.8-.3-.8M351.5 290.6l-4.6 .9-.9 .8-.5 1 1.9 27.9M351.5 291.1h-.2M352.9 289.1a3.5 3.5 0 0 1 3.4-.1l1.3 1.3-.8-.5h-.9M355.9 289.8h1l.9 .6 5.3 6.5 .4 1a78.6 78.6 0 0 0 .9 13.9l.1 .1M355.9 289.8l-2.9 .5M357.1 300l.3 .4a.76 .76 0 0 1 0 1 .76 .76 0 0 1-1 0l-.5-.5M45.3 314.4l3-.6a4.7 4.7 0 0 1 .9 4.7l-2.8 .5a4.1 4.1 0 0 1-1.1-4.6zM45.7 315.5l-.4 .1M46.1 316.7l-.7 .2 .4 1 .4-.2-.1-1.3-.4-1-.4 .2 .1 1.3M47.4 313.9l.2-1.2 .6-.5a8.9 8.9 0 0 1 1.5 7.7h-.5l-.9-1.3"/>
<path d="M48 312.2l1-.2a6.1 6.1 0 0 1 2 5.4l-.1 1.9-.4 .5-1 .2M68.6 310.6l-18.2 3.5M68.9 309.4l3-.7a4.7 4.7 0 0 1 .9 4.7l-2.8 .6-.6-.4-.8-2.6zM69.3 310.6h-.3M69.5 313.7l-18.5 3.5M69.7 311.8l-.7 .1 .5 1 .3-.2-.1-1.2-.4-1.1-.3 .2v1.3M71.1 308.9l.1-1.1 .4-.6a4.5 4.5 0 0 1 1.9 4.1l.2 1.6-.4 2-.8-.3-.6-1M71.6 307.2l1-.2a5.3 5.3 0 0 1 1.9 4.6v2.7l-.4 .5-.9 .2M74 309.2l27.7-5.4a3.3 3.3 0 0 1 .5 3.2l-27.6 5.3M78.9 311.5l-.3 .4-3.9 .8M79 311.4l-.3 .4M101.8 303.8a2.25 2.25 0 0 1 .6 3"/>
<path d="M161.3 303.1l.2-.1a9.3 9.3 0 0 1 1.8 8.1l-.2 .1a5.2 5.2 0 0 1-2.1-4.4l-.2-1.7zM162.4 303.9a12.7 12.7 0 0 0 1.2 6.2M162.6 314.6l.3 .4v1.2l-.3-.6zM205.1 302l1.8 2M205.9 301.9l.4 .4M206.2 302.2l.1 .4M207.1 304l3.7 3.8M210.6 305.5l-.2 .8 .4 1.5M210.6 306.1l.3 .4v1zM210.6 303l.1 .3-3.6 .7M210.7 300.9l.1 2.1-3.5 .7-.4-.2 .2 .5M210.8 307.8l.2 .3"/>
<path d="M210.8 300.9l.3 6M211.1 306.9l-.2-.9-.4-.4-.1 1 .4 1.2M211.1 306.9l.1 .6M211.2 307.5l-.2 .6M211.2 307.5l.1 .9-.3-.3M211.5 300.8l.5 7.4-.7 .2M211.6 301.7l2.7 2.8M214.2 304.6a1.03 1.03 0 0 1 .2 1.5zM215.3 303.1h.1M215.4 304.4l-.1-1.3 1 1.1 .2 2.8-.9-1 .2-.1M215.4 303.3l.2 .7zM215.4 303.1l1 1.1 .2 2.8"/>
<path d="M215.4 303.1l.9 1.1 .3 2.8M215.4 303.1l1.8-.3 1 1 .2 2.9-1.8 .3M215.4 303.1h.1M215.5 303.3l.1 .7M215.6 306l.1 .1M215.8 304.2l.3 .5v1.2M215.8 304.3l-1.6 .2M216.1 304.1l.2 .7zM216.2 304.1l.1 .7M216.2 305.9l-1.7 .3M216.3 306.2l.2 .7zM216.3 306.1l.2 .7"/>
<path d="M216.3 304.2h.1M216.7 307l3.5 3.8M218.1 300.7l.5 .4M218.2 303.8l-1.8 .4M218.5 301.1v-.5l-3.1 .6M218.6 300.5l-2.4 .4-.4-5.7 .4 5.8M219.5 308.4l.3 .2v1.2zM250.4 302.8l-24-25.2 .2 1.5 23.9 25.1M250.9 307.5h.1a2.9 2.9 0 0 1 .6 3.3 3.8 3.8 0 0 1-.7-3.3zM357.3 300.2a.74 .74 0 0 0-1.1-.1 .74 .74 0 0 0 0 1.1M364.2 310.5v.8l-7.6 1.6-3.9 .7-.3-.9M364.5 311.9l-11.7 2.2 .3 .8 11.6-2.2-11.6 2.2"/>
<path d="M364.5 311.9l.4 .8M364.9 312.7l.7 12.7-.4 .7-5.2 3.1-5.5-1-6.6-6.1-.4-.9M364.9 312.7l-.1 .1M73.9 339.4l1-.2a5.3 5.3 0 0 1 1.9 4.5v2.8l-.4 .5-1 .2M104.1 336a2.2 2.2 0 0 1 .5 3M165.8 323.9a3 3 0 0 1 .6 3.3 3.3 3.3 0 0 1-.6-3.3zM71.2 341.6l3-.7a4.7 4.7 0 0 1 .9 4.7l-2.8 .5a4 4 0 0 1-1.1-4.5zM71.6 342.7l-.4 .1M72 343.9l-.7 .2 .5 1 .3-.2-.1-1.2-.4-1.1-.4 .2 .1 1.3M73.3 341.1l.2-1.2 .4-.5a4.5 4.5 0 0 1 1.9 4.1l.1 2.3-.3 1.3h-.5l-.9-1.3M76.3 341.3l27.6-5.3a3.2 3.2 0 0 1 .6 3.1l-27.6 5.4"/>
</g>
<g fill="#000">
<circle cx="491" cy="200.3" r=".25"/>
<circle cx="328.2" cy="236" r=".25"/>
<circle cx="328.2" cy="237.2" r=".25"/>
<circle cx="328.3" cy="238.3" r=".25"/>
<circle cx="328.5" cy="235.3" r=".25"/>
<circle cx="328.5" cy="236.4" r=".25"/>
<circle cx="328.7" cy="238.8" r=".25"/>
<circle cx="328.8" cy="239.9" r=".25"/>
<circle cx="416.4" cy="220.4" r=".25"/>
<circle cx="492.4" cy="227.8" r=".25"/>
<circle cx="493.3" cy="232.5" r=".25"/>
<circle cx="516" cy="222.8" r=".25"/>
<circle cx="516.9" cy="227.5" r=".25"/>
<circle cx="328.5" cy="240.7" r=".25"/>
<circle cx="328.5" cy="241.8" r=".25"/>
<circle cx="328.7" cy="243" r=".25"/>
<circle cx="328.7" cy="244.2" r=".25"/>
<circle cx="328.8" cy="245.4" r=".25"/>
<circle cx="328.9" cy="246.5" r=".25"/>
<circle cx="328.9" cy="241.1" r=".25"/>
<circle cx="329" cy="242.3" r=".25"/>
<circle cx="329.1" cy="248.9" r=".25"/>
<circle cx="329.1" cy="243.5" r=".25"/>
<circle cx="329.2" cy="251.2" r=".25"/>
<circle cx="329.3" cy="247" r=".25"/>
<circle cx="329.3" cy="252.3" r=".25"/>
<circle cx="329.4" cy="248.1" r=".25"/>
<circle cx="329.4" cy="253.6" r=".25"/>
<circle cx="329.5" cy="254.7" r=".25"/>
<circle cx="329.5" cy="249.3" r=".25"/>
<circle cx="329.6" cy="250.4" r=".25"/>
<circle cx="329.6" cy="251.7" r=".25"/>
<circle cx="329.8" cy="252.8" r=".25"/>
<circle cx="329.9" cy="255.1" r=".25"/>
<circle cx="346.3" cy="249.9" r=".25"/>
<circle cx="351.7" cy="259.8" r=".25"/>
<circle cx="435.2" cy="240.1" r=".25"/>
<circle cx="519.2" cy="259.7" r=".25"/>
<circle cx="190.8" cy="271" r=".25"/>
<circle cx="193.4" cy="265.4" r=".25"/>
<circle cx="193.9" cy="264.5" r=".25"/>
<circle cx="194.8" cy="265.5" r=".25"/>
<circle cx="195.2" cy="265.9" r=".25"/>
<circle cx="195.5" cy="266.3" r=".25"/>
<circle cx="196" cy="266.8" r=".25"/>
<circle cx="196.3" cy="267.1" r=".25"/>
<circle cx="196.8" cy="267.7" r=".25"/>
<circle cx="197.2" cy="268" r=".25"/>
<circle cx="197.7" cy="268.5" r=".25"/>
<circle cx="198" cy="268.9" r=".25"/>
<circle cx="198.5" cy="269.4" r=".25"/>
<circle cx="198.8" cy="269.7" r=".25"/>
<circle cx="199.3" cy="270.2" r=".25"/>
<circle cx="199.3" cy="270.3" r=".25"/>
<circle cx="199.6" cy="270.6" r=".25"/>
<circle cx="200.2" cy="271.1" r=".25"/>
<circle cx="200.5" cy="271.5" r=".25"/>
<circle cx="200.6" cy="271.6" r=".25"/>
<circle cx="200.9" cy="271.9" r=".25"/>
<circle cx="201" cy="272" r=".25"/>
<circle cx="345.9" cy="260.8" r=".25"/>
<circle cx="347.5" cy="266.2" r=".25"/>
<circle cx="351" cy="267.3" r=".25"/>
<circle cx="351.6" cy="268" r=".25"/>
<circle cx="191.3" cy="287.1" r=".25"/>
<circle cx="191.9" cy="287.1" r=".25"/>
<circle cx="218.1" cy="294.1" r=".25"/>
<circle cx="211" cy="308" r=".25"/>
<circle cx="215.8" cy="304.3" r=".25"/>
<circle cx="216.2" cy="305.9" r=".25"/>
<circle cx="352.8" cy="314.1" r=".25"/>
<circle cx="354.3" cy="328" r=".25"/>
</g>
<!-- layer: Symbol (ANSI) -->
<g fill="none" stroke="#000" stroke-width=".4">
<path d="M344.4 18.5v-5.8h195.4v5.8M344.4 18.5h195.4v5.8M344.4 18.5v92.9h195.4v-87.1M379.3 18.5v92.9M404.4 18.5v92.9M459.4 18.5v92.9M514.3 18.5v92.9M344.4 24.3h195.4M344.4 30.1h195.4M344.4 35.9h195.4M344.4 47.5h195.4M344.4 53.3h195.4"/>
<path d="M344.4 59.1h195.4M344.4 65h195.4M344.4 70.7h195.4M344.4 76.5h195.4M344.4 88.1h195.4M344.4 99.8h195.4M344.4 105.5h195.4M503 177l-12.7 19.1M400.2 190.6l13.1 28.2M448.9 181.5l8.9 22.3M491.2 193.7l.9 .6-1.8 1.8zM256.3 215.1l17.1 18.5"/>
<path d="M314.9 213.1l14.7 22.2M359.2 200.6l17.4 13.1M374.8 211.8l1.8 1.9-2.4-1.2zM411.7 216.7l.9-.4 .7 2.5zM432.8 203.1l-9.7 28.5M456.4 201.6l.9-.4 .5 2.6zM121.4 238.6l16.6 21.2M182.4 232.8l13.7 29.1M222.2 224.7l4.4 17.9M271.3 232.1l.7-.6 1.4 2.1zM327.8 233.5l.8-.6 1 2.4zM423.4 229l1 .4-1.3 2.2z"/>
<path d="M136.1 258.1l.8-.6 1.1 2.3zM194.6 259.9l.9-.4 .6 2.4zM225.6 240.3l.9-.2 .1 2.5zM436.2 264.4l-.3 2.5-.9-.3zM436.2 264.4l-9.3 29.6M347.3 318.9l-14.8 20.7M345.4 320.6l1.9-1.7-1.1 2.3zM70.1 345.3l1.9-1.6-1.1 2.2zM72 343.7l-15.2 19.8M334.5 343.3a4.6 4.6 0 0 0-6.7-4.1 4.6 4.6 0 0 0-.7 7.8 4.6 4.6 0 0 0 7.3-2.9l.1-.8"/>
<circle cx="447.2" cy="177.2" r="4.6"/>
<circle cx="505.5" cy="173.3" r="4.6"/>
<circle cx="514.6" cy="173.3" r="4.6"/>
<circle cx="355.5" cy="197.9" r="4.6"/>
<circle cx="398.4" cy="186.4" r="4.6"/>
<circle cx="434.3" cy="198.8" r="4.6"/>
<circle cx="253.2" cy="211.7" r="4.6"/>
<circle cx="312.3" cy="209.3" r="4.6"/>
<circle cx="118.6" cy="235" r="4.6"/>
<circle cx="180.5" cy="228.6" r="4.6"/>
<circle cx="221.2" cy="220.2" r="4.6"/>
<circle cx="425.5" cy="298.4" r="4.6"/>
<circle cx="54" cy="376.3" r="4.6"/>
<circle cx="54" cy="367.2" r="4.6"/>
</g>
<!-- layer: Border (ANSI) -->
<g fill="none" stroke="#000" stroke-width=".7">
<path d="M139.7 8.6v4.1M279.4 6.3v6.4l-2.2-3.8h4.4l-2.2 3.8 2.2-3.8M419.1 8.6v4.1M15 107.9h4M539.8 107.9h4M12.7 215.9h6.3l-3.8-2.2v4.4l3.8-2.2-3.8 2.2M546.1 215.9h-6.3l3.8-2.2v4.4l-3.8-2.2 3.8 2.2M15 323.8h4M539.8 323.8h4M19 419.1v-406.4h520.8v406.4h-520.8h520.8M139.7 419.1v4.1M419.1 419.1v4.1"/>
<path d="M281.6 422.9l-2.2-3.8 2.2 3.8h-4.4l2.2-3.8v6.3"/>
</g>
<!-- layer: Title (ANSI) -->
<g fill="none" stroke="#000" stroke-width=".51">
<path d="M381 368.3h158.8v50.8h-158.8zM381 374.6h54.1M412.7 368.3v50.8M435.1 368.3v50.8M381 381h54.1M381 387.3h54.1M381 393.7h54.1M435.1 384h104.7M381 400h54.1M381 406.4h54.1M381 412.7h158.8M435.1 403.4h104.7"/>
<path d="M445.6 403.4v9.3M459.5 412.7v6.4M469.9 403.4v9.3M495.3 412.7v6.4M530.1 403.4v9.3"/>
</g>
<!-- layer: Symbol (ANSI) -->
<g fill="#000" stroke="#000" stroke-width=".4">
<path d="M491.2 193.7l-.9 2.4zM491.2 193.7l.9 .6-1.8 1.8zM374.2 212.5l2.4 1.2zM374.8 211.8l1.8 1.9-2.4-1.2zM411.7 216.7l1.6 2.1zM411.7 216.7l.9-.4 .7 2.5zM456.4 201.6l1.4 2.2zM456.4 201.6l.9-.4 .5 2.6zM271.3 232.1l2.1 1.5zM271.3 232.1l.7-.6 1.4 2.1zM327.8 233.5l1.8 1.8zM327.8 233.5l.8-.6 1 2.4z"/>
<path d="M423.4 229l-.3 2.6zM423.4 229l1 .4-1.3 2.2zM136.1 258.1l1.9 1.7zM136.1 258.1l.8-.6 1.1 2.3zM194.6 259.9l1.5 2zM194.6 259.9l.9-.4 .6 2.4zM225.6 240.3l1 2.3zM225.6 240.3l.9-.2 .1 2.5zM436.2 264.4l-.3 2.5zM436.2 264.4l-.3 2.5-.9-.3zM347.3 318.9l-1.1 2.3zM345.4 320.6l1.9-1.7-1.1 2.3z"/>
<path d="M72 343.7l-1.1 2.2zM70.1 345.3l1.9-1.6-1.1 2.2z"/>
</g>
<g font-size="4.2">
<text x="68.7" y="11.7">4</text>
<text x="208.4" y="11.7">3</text>
<text x="348.1" y="11.7">2</text>
<text x="487.8" y="11.7">1</text>
<text x="431.1" y="17.1">PARTS LIST</text>
<text x="357.1" y="22.9">ITEM</text>
<text x="387.9" y="23">QTY</text>
<text x="418.1" y="22.9">PART NUMBER</text>
<text x="473.7" y="23">DESCRIPTION</text>
<text x="518.3" y="22.9">WEBLINK</text>
<text x="360.7" y="28.8">1</text>
<text x="390.7" y="28.8">1</text>
<text x="405.3" y="28.8">AC 12V 1A ADAPTER</text>
<text x="460.2" y="28.8">STEP AP214</text>
<text x="360.7" y="34.5">2</text>
<text x="390.7" y="34.5">1</text>
<text x="405.3" y="34.6">ArduinoMega_STEP_AP203</text>
<text x="460.2" y="34.5">STEP AP203</text>
<text x="360.7" y="40.4">3</text>
<text x="390.7" y="40.3">1</text>
<text x="405.3" y="40.4">Ramps 1.4</text>
<text x="426.2" y="40.4">2004 LCD</text>
<text x="460.2" y="40.4">STEP AP203</text>
<text x="405.3" y="46.2">PRUSA RepRap</text>
<text x="360.7" y="51.9">4</text>
<text x="390.7" y="52">3</text>
<text x="405.3" y="52">RelayBoard</text>
<text x="460.2" y="52">STEP AP214</text>
<text x="15.1" y="55.5">D</text>
<text x="360.7" y="57.8">5</text>
<text x="390.7" y="57.8">1</text>
<text x="405.3" y="57.8">FrontPanel</text>
<text x="540.9" y="55.5">D</text>
<text x="360.7" y="63.6">6</text>
<text x="390.7" y="63.6">1</text>
<text x="405.3" y="63.6">RampPanell</text>
<text x="360.7" y="69.3">7</text>
<text x="390.7" y="69.3">1</text>
<text x="405.3" y="69.4">ArduinPanel2</text>
<text x="360.7" y="75.2">9</text>
<text x="390.7" y="75.2">8</text>
<text x="405.3" y="75.2">ASTM F436 - 1/4</text>
<text x="460.2" y="75.2">Washer A</text>
<text x="359.5" y="81">10</text>
<text x="390.7" y="81">4</text>
<text x="405.3" y="81">Unbrako - 1/4 x 2</text>
<text x="439.3" y="81">1/2</text>
<text x="460.2" y="81">Hexagon Socket Head Cap</text>
<text x="460.2" y="86.9">Screw</text>
<text x="359.5" y="92.6">11</text>
<text x="390.7" y="92.6">4</text>
<text x="405.3" y="92.6">ANSI B18.2.2 - 1/4 - 20</text>
<text x="460.2" y="92.6">Hex Nuts (Inch Series) Hex</text>
<text x="460.2" y="98.4">Nut</text>
<text x="359.5" y="104.2">12</text>
<text x="390.7" y="104.2">1</text>
<text x="405.3" y="104.3">ArduinPanelRelay</text>
<text x="359.5" y="110">13</text>
<text x="390.7" y="110">1</text>
<text x="405.3" y="110">BackCover2</text>
<text x="15.2" y="163.4">C</text>
<text x="541" y="163.4">C</text>
<text x="444.9" y="178.8">13</text>
<text x="503.2" y="174.8">11</text>
<text x="513.5" y="174.8">9</text>
<text x="397.2" y="188">4</text>
<text x="353.2" y="199.5">12</text>
<text x="433.1" y="200.3">4</text>
<text x="252" y="213.3">7</text>
<text x="311.2" y="210.9">2</text>
<text x="220.1" y="221.7">6</text>
<text x="179.3" y="230.2">3</text>
<text x="117.5" y="236.5">5</text>
<text x="15.3" y="271.4">B</text>
<text x="541.1" y="271.4">B</text>
<text x="424.4" y="299.9">4</text>
<text x="328.7" y="344.9">1</text>
<text x="51.8" y="368.7">10</text>
<text x="52.9" y="377.9">9</text>
<text x="447.1" y="377.4">Génération.Environnement.Solutions(G.E.S)</text>
<text x="15.2" y="379.3">A</text>
<text x="541" y="379.3">A</text>
<text x="439.1" y="410.8">C</text>
<text x="470.4" y="411.4">CaseBoilerAssembly</text>
<text x="532.6" y="410.8">01</text>
<text x="452.8" y="418">1/2</text>
<text x="505.3" y="418.5">8</text>
<text x="515" y="418.5">11</text>
<text x="68.7" y="423.2">4</text>
<text x="208.4" y="423.2">3</text>
<text x="348.1" y="423.2">2</text>
<text x="487.8" y="423.2">1</text>
</g>
<g font-size="3.5">
<text x="381.5" y="374.1">emile</text>
<text x="413.3" y="373.6">3/31/2020</text>
</g>
<g font-size="2.8">
<text x="381.5" y="370.8">DRAWN</text>
<text x="381.5" y="377.3">CHECKED</text>
<text x="381.5" y="383.6">QA</text>
<text x="381.5" y="390">MFG</text>
<text x="435.6" y="386.6">TITLE</text>
<text x="381.5" y="396.3">APPROVED</text>
<text x="437.5" y="406">SIZE</text>
<text x="470.4" y="406">DWG NO</text>
<text x="532.4" y="405.9">REV</text>
<text x="435.6" y="415.4">SCALE</text>
<text x="495.8" y="418.5">SHEET</text>
<text x="510.2" y="418.5">OF</text>
</g>
</svg>
